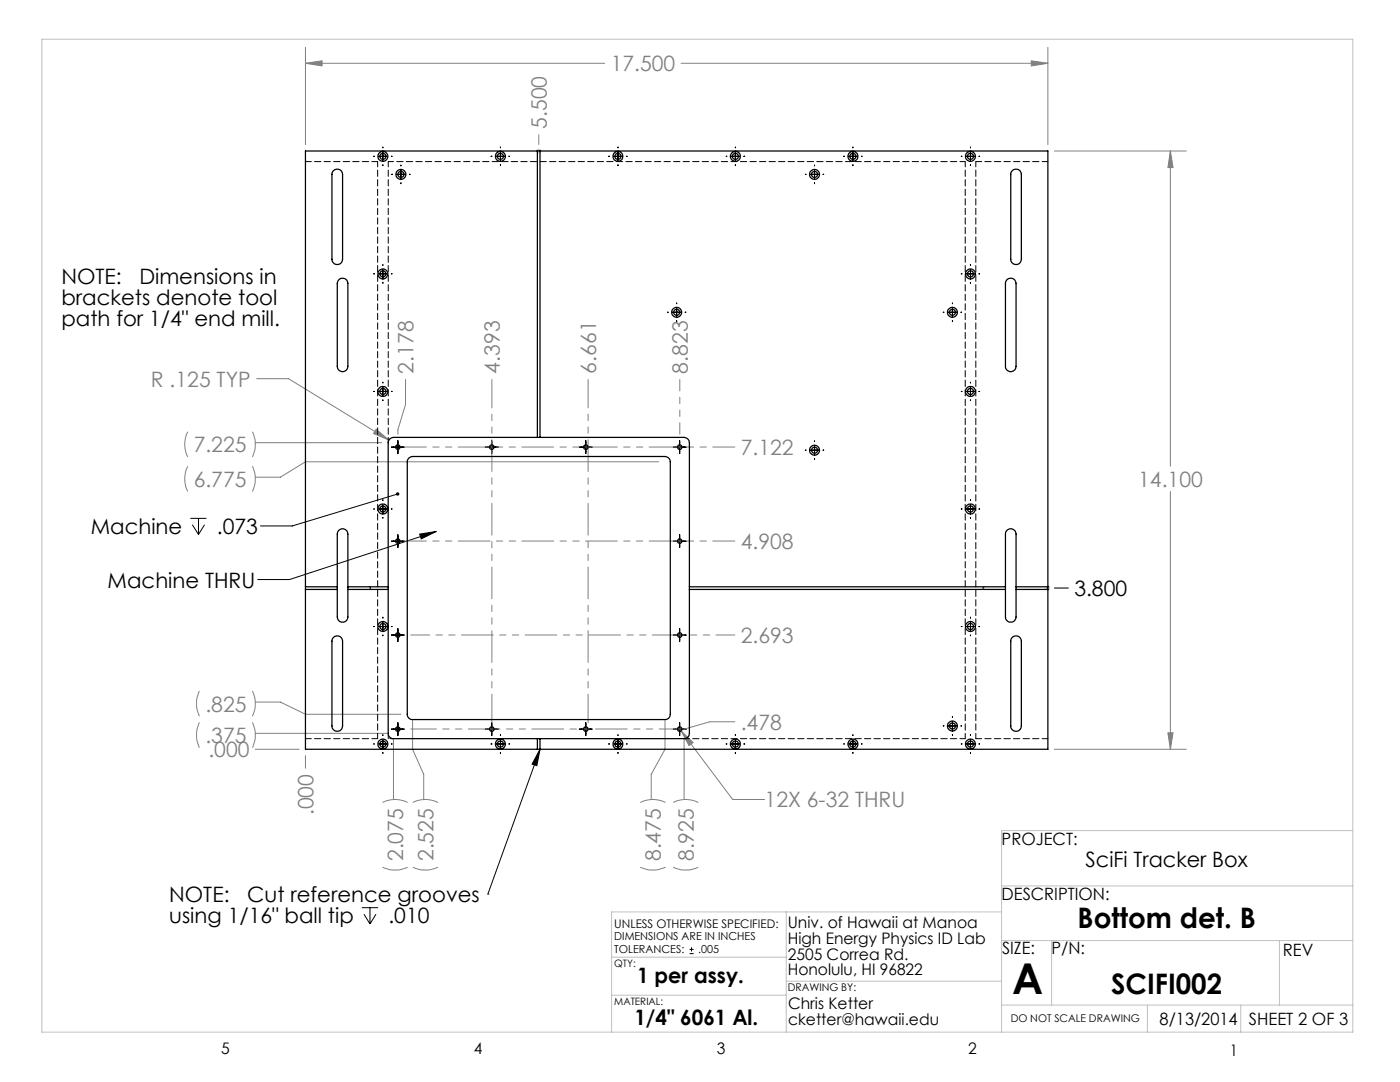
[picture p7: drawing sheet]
<svg xmlns="http://www.w3.org/2000/svg" width="279mm" height="216mm" viewBox="0 0 279 216" stroke-linecap="round" stroke-linejoin="round" font-family="sans-serif">
<g fill="none" stroke="#000" stroke-width=".2">
<path d="M74.6 31.2h.1M75.6 31.2h1.7M76.4 29.4v.1M76.4 30.3v1.7M76.4 32.9v.2M78.1 31.2h.1M78.2 34.8h.1M79.2 34.8h1.7M80 32.9v.2M80 33.9v1.7M80 36.5v.2M81.7 34.8h.1"/>
<path d="M98 31.2h.2M99 31.2h1.7M99.9 29.4v.1M99.9 30.3v1.7M99.9 32.9v.2M101.6 31.2h.1M121.5 31.2h.1M122.5 31.2h1.7M123.3 29.4v.1M123.3 30.3v1.7M123.3 32.9v.2M125 31.2h.2"/>
<path d="M144.9 31.2h.2M145.9 31.2h1.7M146.8 29.4v.1M146.8 30.3v1.7M146.8 32.9v.2M148.4 31.2h.2M160.7 34.8h.2M161.7 34.8h1.7M162.6 32.9v.2M162.6 33.9v1.7M162.6 36.5v.2M164.3 34.8h.1"/>
<path d="M168.4 31.2h.1M169.4 31.2h1.7M170.2 29.4v.1M170.2 30.3v1.7M170.2 32.9v.2M171.9 31.2h.1M191.8 31.2h.2M192.8 31.2h1.7M193.7 29.4v.1M193.7 30.3v1.7M193.7 32.9v.2M195.4 31.2h.1"/>
<path d="M74.6 54.6h.1M75.6 54.6h1.7M76.4 52.8v.2M76.4 53.8v1.7M76.4 56.3v.2M78.1 54.6h.1M191.8 54.6h.2M192.8 54.6h1.7M193.7 52.8v.2M193.7 53.8v1.7M193.7 56.3v.2M195.4 54.6h.1"/>
<path d="M74.6 78.1h.1M75.6 78.1h1.7M76.4 76.3v.1M76.4 77.3v1.7M76.4 79.8v.1M78.1 78.1h.1M133.2 62.3h.1M134.2 62.3h1.7M135 60.5v.1M135 61.5v1.6M135 64v.2M136.7 62.3h.2"/>
<path d="M188.2 62.3h.2M189.2 62.3h1.7M190.1 60.5v.1M190.1 61.5v1.6M190.1 64v.2M191.8 62.3h.1M191.8 78.1h.2M192.8 78.1h1.7M193.7 76.3v.1M193.7 77.3v1.7M193.7 79.8v.1M195.4 78.1h.1"/>
<path d="M76.4 99.7v.2M78.1 89.2h2.6M79.4 98.6l-21.1 6.4h-6.3M79.4 87.9v2.6M96.8 89.2h2.6M98.1 87.9v2.6M115.6 89.2h2.6M116.9 87.9v2.6M134.4 89.2h2.5M135.6 87.9v2.6M160.7 89.8h.2M161.7 89.8h1.7"/>
<path d="M162.6 88v.1M162.6 89v1.7M162.6 91.5v.2M164.3 89.8h.1M193.7 99.7v.2M38 103.4h3.2M38.4 104.7l1.2 1.9M39.6 103.4v3.2M40.8 104.7l-1.2 1.9M74.6 101.6h.1M75.6 101.6h1.7M76.4 100.7v1.7"/>
<path d="M76.4 103.3v.1M78.1 101.6h.1M78.1 108h2.6M79.4 106.7v2.6M83.7 106.6l3.4-.6-3 1.5zM87.1 106l-29.3 9.6h-6.4M134.4 108h2.5M135.6 106.7v2.6M191.8 101.6h.2M192.8 101.6h1.7M193.7 100.7v1.7M193.7 103.3v.1"/>
<path d="M195.4 101.6h.1M210.4 117.3h2.8M74.6 125h.1M75.6 125h1.7M76.4 123.2v.1M76.4 124.2v1.7M76.4 126.7v.2M78.1 125h.1M78.1 126.7h2.6M79.4 125.4v2.6M134.4 126.7h2.5M135.6 125.4v2.6"/>
<path d="M191.8 125h.2M192.8 125h1.7M193.7 123.2v.1M193.7 124.2v1.7M193.7 126.7v.2M195.4 125h.1M74.6 148.4h.1M75.6 148.4h1.7M76.4 146.6v.2M76.4 147.6v1.7M76.4 150.1v.2M78.1 148.4h.1"/>
<path d="M78.1 145.5h2.6M79.4 144.2v2.6M96.8 145.5h2.6M98 148.4h.2M98.1 144.2v2.6M99 148.4h1.7M99.9 146.6v.2M99.9 147.6v1.7M99.9 150.1v.2M101.6 148.4h.1M107.8 149.5l-.7 3.3-.9-.3zM107.8 149.5l-10.4 28.9"/>
<path d="M115.6 145.5h2.6M116.9 144.2v2.6M121.5 148.4h.1M122.5 148.4h1.7M123.3 146.6v.2M123.3 147.6v1.7M123.3 150.1v.2M125 148.4h.2M134.4 145.5h2.5M135.6 144.2v2.6M144.9 148.4h.2M145.9 148.4h1.7"/>
<path d="M146.8 146.6v.2M146.8 147.6v1.7M146.8 150.1v.2M148.4 148.4h.2M168.4 148.4h.1M169.4 148.4h1.7M170.2 146.6v.2M170.2 147.6v1.7M170.2 150.1v.2M171.9 148.4h.1M188.2 144.9h.2M189.2 144.9h1.7"/>
<path d="M190.1 143v.2M190.1 144v1.7M190.1 146.5v.2M191.8 144.9h.1M191.8 148.4h.2M192.8 148.4h1.7M193.7 146.6v.2M193.7 147.6v1.7M193.7 150.1v.2M195.4 148.4h.1M97.4 178.4h.1M72.2 181.1h3.3"/>
<path d="M72.6 182.4l1.2 2M73.8 181.1v3.3M75 182.4l-1.2 2M137.6 190.3h.8M137.6 189.4h.8M138 189v.9"/>
</g>
<g fill="none" stroke="#808080" stroke-width=".2">
<path d="M61 12.6l3.3-.5v1.1zM61 9.5v19.4M61 12.6h59.7M135.9 12.6h73.2M205.8 12.1l3.3 .5-3.3 .6zM209.1 9.5v19.4M107.5 26.9v2M210.4 30.1h26.3M233.6 30.1l.5 3.3h-1zM233.6 30.1v62.9M51.2 75.6h6.4l20 12.2M37.5 93a5.6 5.6 0 0 0 0 5.1"/>
<path d="M37.5 86.1a5.6 5.6 0 0 0 0 5.1M50.4 93a5.9 5.9 0 0 1 0 5.1M50.4 86.1a5.9 5.9 0 0 1 0 5.1M50.9 88.3h25.3M75.1 85.7l2.5 2.1-3.1-1.3zM131.4 92.1h-70.4l-5 3.1h-5.1M233.6 98.1v51.4M39.8 137.9a5.9 5.9 0 0 0 0 5M50.4 137.9a5.9 5.9 0 0 1 0 5M39.8 144.1a5.9 5.9 0 0 0 0 5.1M50.4 144.1a5.9 5.9 0 0 1 0 5.1M50.9 149.5h8.8"/>
<path d="M50.9 146.3h26.4M50.9 140.1h5.1l5 2.4h19M61 150.8v2.5M78.5 147.6v11.9M82.3 143.8v5.7l2.3 5v5M132.7 143.8v5.7l-2.7 5v5M135.9 145.8l2.4 2.4-.8 .6zM135.9 145.8l10.3 13.7h6.4M136.5 147.6v11.9M210.4 149.5h26.3M233.1 146.2h1l-.5 3.3zM76.3 173a5.8 5.8 0 0 0 5.1 0"/>
<path d="M76.3 160.1a5.5 5.5 0 0 1 5.1 0M82.4 173a5.9 5.9 0 0 0 5 0M82.4 160.1a5.6 5.6 0 0 1 5 0M127.8 173a5.9 5.9 0 0 0 5 0M127.8 160.1a5.6 5.6 0 0 1 5 0M134.3 173a5.8 5.8 0 0 0 5 0M134.3 160.1a5.5 5.5 0 0 1 5 0"/>
</g>
<g fill="none" stroke="#c0c0c0" stroke-width=".2">
<path d="M8.4 7.8h261.6v198.2h-261.6zM107 30.1h1M107.2 29.8l.7 .7M107.5 29.6v1.1M107.9 29.8l-.7 .7M208.6 117.3h1M208.8 117l.7 .7M209.1 116.8v1.1M209.5 117l-.7 .7M199.9 176.8h70.1M270 165.7h-70.1v40.3M122.1 198.6h34.8"/>
<path d="M122.1 191h34.8M156.9 182v24M156.9 195.8h43M199.9 182h-77.8v24M199.9 187.7h70.1M209.9 187.7v12.9M255.3 187.7v12.9M199.9 200.6h70.1M229 200.6v5.4M247.6 200.6v5.4"/>
</g>
<path d="M82 126.7h64.7" fill="none" stroke="#808080" stroke-width=".2" stroke-dasharray="6.3 1.3 1.3 1.3 1.3 1.3" stroke-dashoffset="2.6"/>
<path d="M80.7 89.2h66M80.7 108h66" fill="none" stroke="#808080" stroke-width=".2" stroke-dasharray="6.3 1.3 1.3 1.3 1.3 1.3" stroke-dashoffset="1.9"/>
<path d="M79.4 85.7v.9M80.9 80.7v-5M80.9 80.7l-1.5 5M141.7 144h5M141.7 144l-5 1.5" fill="none" stroke="#808080" stroke-width=".2" stroke-dasharray="6.3 1.3 1.3 1.3 1.3 1.3"/>
<path d="M136.7 145.5h-54.7" fill="none" stroke="#808080" stroke-width=".2" stroke-dasharray="6.3 1.3 1.3 1.3 1.3 1.3" stroke-dashoffset="1.2"/>
<path d="M135.7 86.6v-10.9" fill="none" stroke="#808080" stroke-width=".2" stroke-dasharray="6.3 1.3 1.3 1.3 1.3 1.3" stroke-dashoffset="4.1"/>
<path d="M98.2 144.2v-68.5M117.4 144.2v-68.5" fill="none" stroke="#808080" stroke-width=".2" stroke-dasharray="6.3 1.3 1.3 1.3 1.3 1.3" stroke-dashoffset=".7"/>
<path d="M79.1 98.3a.34 .34 0 0 0 .2 .6 .34 .34 0 0 0 .4-.4l-.3 .1 .3-.1-.3-.3zM83.7 106.6l3.4-.6-3 1.5zM107.8 149.5l-.7 3.3-.9-.3z" fill="#000"/>
<path d="M75.1 85.7l-.6 .8 3.1 1.3zM135.9 145.8l1.6 3 .8-.6zM205.8 12.1l3.3 .5-3.3 .6zM61 12.6l3.3-.5v1.1zM233.1 146.2h1l-.5 3.3zM233.6 30.1l.5 3.3h-1z" fill="#808080"/>
<g fill="none" stroke="#000" stroke-width=".25">
<path d="M61 30.1h148.1v119.4h-148.1zM66.5 34.1a1.06 1.06 0 0 1 1.2-.3 1.06 1.06 0 0 1 .7 1v16.9a1.06 1.06 0 0 1-1.1 1.1 1.06 1.06 0 0 1-1-1.1v-16.9zM107.2 30.1v57.2M107.8 30.1v57.2M202 34.1a1.06 1.06 0 0 1 1.1-.3 1.06 1.06 0 0 1 .7 1v16.9a1.06 1.06 0 0 1-1 1.1 1.06 1.06 0 0 1-1.1-1.1v-16.9zM67.6 55.9a1.06 1.06 0 0 1 1.1-.3 1.06 1.06 0 0 1 .7 1v16.5a1.06 1.06 0 0 1-1 1.1 1.06 1.06 0 0 1-1.1-1.1v-16.5zM200.9 55.9a1.06 1.06 0 0 1 1.2-.3 1.06 1.06 0 0 1 .7 1v16.5a1.06 1.06 0 0 1-1.1 1.1 1.06 1.06 0 0 1-1-1.1v-16.5zM77.8 87.6l.7-.3h58a1.09 1.09 0 0 1 1.1 1v58a1.02 1.02 0 0 1-1.1 1.1h-58a1.02 1.02 0 0 1-1-1.1v-58.1zM81.6 91.4l.7-.3h50.4a1.09 1.09 0 0 1 1.1 1v50.4a1.02 1.02 0 0 1-1.1 1.1h-50.4a1.02 1.02 0 0 1-1-1.1v-50.5zM61 117.6h6.3M61 117.1h6.3M67.6 105.9a1.06 1.06 0 0 1 1.1-.3 1.06 1.06 0 0 1 .7 1v16.5a1.06 1.06 0 0 1-1 1.1 1.06 1.06 0 0 1-1.1-1.1v-16.5z"/>
<path d="M69.4 117.6h8.1M69.4 117.1h8.1M137.6 117.6h63.1M137.6 117.1h63.1M200.9 105.9a1.06 1.06 0 0 1 1.2-.3 1.06 1.06 0 0 1 .7 1v16.5a1.06 1.06 0 0 1-1.1 1.1 1.06 1.06 0 0 1-1-1.1v-16.5zM202.8 117.6h6.3M202.8 117.1h6.3M66.5 127.2a1.06 1.06 0 0 1 1.2-.3 1.06 1.06 0 0 1 .7 1v17a1.06 1.06 0 0 1-1.1 1 1.06 1.06 0 0 1-1-1v-17zM202 127.2a1.06 1.06 0 0 1 1.1-.3 1.06 1.06 0 0 1 .7 1v17a1.06 1.06 0 0 1-1 1 1.06 1.06 0 0 1-1.1-1v-17zM107.2 147.4v2.1M107.8 147.4v2.1"/>
<circle cx="76.4" cy="31.2" r="1"/>
<circle cx="76.4" cy="31.2" r=".61"/>
<circle cx="80" cy="34.8" r="1"/>
<circle cx="80" cy="34.8" r=".61"/>
<circle cx="99.9" cy="31.2" r="1"/>
<circle cx="99.9" cy="31.2" r=".62"/>
<circle cx="123.3" cy="31.2" r=".61"/>
<circle cx="123.3" cy="31.2" r="1"/>
<circle cx="146.8" cy="31.2" r=".61"/>
<circle cx="146.8" cy="31.2" r="1"/>
<circle cx="162.5" cy="34.8" r="1"/>
<circle cx="162.6" cy="34.8" r=".61"/>
<circle cx="170.2" cy="31.2" r=".61"/>
<circle cx="170.2" cy="31.2" r="1"/>
<circle cx="193.7" cy="31.2" r="1"/>
<circle cx="193.7" cy="31.2" r=".61"/>
<circle cx="76.4" cy="54.7" r="1"/>
<circle cx="76.4" cy="54.7" r=".61"/>
<circle cx="193.7" cy="54.7" r="1"/>
<circle cx="193.7" cy="54.7" r=".61"/>
<circle cx="76.4" cy="78.1" r=".99"/>
<circle cx="76.4" cy="78.1" r=".6"/>
<circle cx="135" cy="62.3" r="1"/>
<circle cx="135" cy="62.3" r=".61"/>
<circle cx="190.1" cy="62.3" r="1"/>
<circle cx="190.1" cy="62.3" r=".61"/>
<circle cx="193.7" cy="78.1" r=".99"/>
<circle cx="193.7" cy="78.1" r=".6"/>
<circle cx="79.4" cy="89.2" r=".46"/>
<circle cx="98.1" cy="89.2" r=".46"/>
<circle cx="116.9" cy="89.2" r=".46"/>
<circle cx="135.6" cy="89.2" r=".46"/>
<circle cx="162.5" cy="89.8" r="1"/>
<circle cx="162.6" cy="89.8" r=".61"/>
<circle cx="76.4" cy="101.6" r=".99"/>
<circle cx="76.4" cy="101.6" r=".6"/>
<circle cx="79.4" cy="108" r=".44"/>
<circle cx="135.7" cy="108" r=".44"/>
<circle cx="193.7" cy="101.6" r=".99"/>
<circle cx="193.7" cy="101.6" r=".6"/>
<circle cx="76.4" cy="125" r="1"/>
<circle cx="76.4" cy="125" r=".61"/>
<circle cx="79.4" cy="126.7" r=".46"/>
<circle cx="135.6" cy="126.7" r=".46"/>
<circle cx="193.7" cy="125" r="1"/>
<circle cx="193.7" cy="125" r=".61"/>
<circle cx="76.4" cy="148.5" r="1"/>
<circle cx="76.4" cy="148.5" r=".61"/>
<circle cx="79.4" cy="145.5" r=".46"/>
<circle cx="98.1" cy="145.5" r=".46"/>
<circle cx="99.9" cy="148.5" r="1"/>
<circle cx="99.9" cy="148.5" r=".62"/>
<circle cx="116.9" cy="145.5" r=".46"/>
<circle cx="123.3" cy="148.5" r=".61"/>
<circle cx="123.3" cy="148.5" r="1"/>
<circle cx="135.6" cy="145.5" r=".46"/>
<circle cx="146.8" cy="148.5" r=".61"/>
<circle cx="146.8" cy="148.5" r="1"/>
<circle cx="170.2" cy="148.5" r=".61"/>
<circle cx="170.2" cy="148.5" r="1"/>
<circle cx="190.1" cy="144.9" r="1"/>
<circle cx="190.1" cy="144.9" r=".61"/>
<circle cx="193.7" cy="148.5" r="1"/>
<circle cx="193.7" cy="148.5" r=".61"/>
</g>
<path d="M77.5 32.2h115.1M192.6 32.2v115.2M194.7 32.2v115.2M77.5 88.3v-56.1M75.4 147.4v-115.2M192.6 147.4h-56.1" fill="none" stroke="#000" stroke-width=".2" stroke-dasharray="1.3 .6" stroke-dashoffset=".2"/>
<path d="M75.4 32.2h-14.4M209.1 32.2h-14.4M61 147.4h14.4M194.7 147.4h14.4" fill="none" stroke="#000" stroke-width=".2" stroke-dasharray="1.3 .6" stroke-dashoffset=".1"/>
<path d="M77.5 147.4v-1.1M78.5 147.4h-1" fill="none" stroke="#000" stroke-width=".2" stroke-dasharray="1.3 .6" stroke-dashoffset=".5"/>
<path d="M73.7 117.1a.26 .26 0 0 1 .2 .2 .26 .26 0 0 1-.2 .3M196.4 117.6a.26 .26 0 0 1-.2-.3 .26 .26 0 0 1 .2-.2" fill="none" stroke="#000" stroke-width=".2" stroke-dasharray="1.3 .6" stroke-dashoffset=".4"/>
<text font-size="8.5" x="202" y="198.3">A</text>
<g font-size="5.6">
<text x="215.1" y="185.1">Bottom det. B</text>
<text x="221.8" y="198.4">SCIFI002</text>
</g>
<g font-size="4.2" fill="#808080">
<text x="121.9" y="14.2">17.500</text>
<text x="109.1" y="25.7" transform="rotate(-90 109.1 25.7)">5.500</text>
<text x="30.1" y="77.2">R .125 TYP</text>
<text x="82.5" y="74.5" transform="rotate(-90 82.5 74.5)">2.178</text>
<text x="99.8" y="74.5" transform="rotate(-90 99.8 74.5)">4.393</text>
<text x="119" y="74.5" transform="rotate(-90 119 74.5)">6.661</text>
<text x="137.3" y="74.5" transform="rotate(-90 137.3 74.5)">8.823</text>
<text x="38.7" y="90.3">7.225</text>
<text x="147.8" y="90.8">7.122</text>
<text x="38.7" y="97.1">6.775</text>
<text x="227.2" y="97.1">14.100</text>
<text x="147.8" y="109.6">4.908</text>
<text x="147.8" y="128.3">2.693</text>
<text x="41" y="142">.825</text>
<text x="41" y="148.3">.375</text>
<text x="147.8" y="145.6">.478</text>
<text x="41.6" y="151.1">.000</text>
<text x="152.6" y="161.1">12X 6-32 THRU</text>
<text x="62.6" y="162.7" transform="rotate(-90 62.6 162.7)">.000</text>
<text x="80.5" y="171.8" transform="rotate(-90 80.5 171.8)">2.075</text>
<text x="86.5" y="171.8" transform="rotate(-90 86.5 171.8)">2.525</text>
<text x="131.9" y="171.8" transform="rotate(-90 131.9 171.8)">8.475</text>
<text x="138.5" y="171.8" transform="rotate(-90 138.5 171.8)">8.925</text>
</g>
<g font-size="4.2">
<text x="12.3" y="56.6">NOTE:</text>
<text x="27.8" y="56.6">Dimensions in</text>
<text x="12.3" y="60.8">brackets denote tool</text>
<text x="12.3" y="65">path for 1/4&quot; end mill.</text>
<text x="18.1" y="106.5">Machine</text>
<text x="43.3" y="106.5">.073</text>
<text x="21.5" y="117.2">Machine THRU</text>
<text x="214.4" y="118.9">3.800</text>
<text x="216.7" y="173.1">SciFi Tracker Box</text>
<text x="33.8" y="180">NOTE:</text>
<text x="33.8" y="184.2">using 1/16&quot; ball tip</text>
<text x="49.3" y="180">Cut reference grooves</text>
<text x="77.5" y="184.2">.010</text>
<text x="127.2" y="196.2">1 per assy.</text>
<text x="126.6" y="204.6">1/4&quot; 6061 Al.</text>
</g>
<g font-size="3.4">
<text x="199.9" y="168.5">PROJECT:</text>
<text x="199.9" y="179.6">DESCRIPTION:</text>
<text x="200" y="190.5">SIZE:</text>
<text x="209.9" y="190.5">P/N:</text>
<text x="256" y="190.8">REV</text>
<text x="231.4" y="204.5">8/13/2014</text>
<text x="249.2" y="204.5">SHEET 2 OF 3</text>
</g>
<g font-size="3.2">
<text x="157.2" y="185.1">Univ. of Hawaii at Manoa</text>
<text x="157.2" y="188.3">High Energy Physics ID Lab</text>
<text x="157.2" y="191.5">2505 Correa Rd.</text>
<text x="157.2" y="194.6">Honolulu, HI 96822</text>
<text x="157.3" y="201.4">Chris Ketter</text>
<text x="157.3" y="204.6">cketter@hawaii.edu</text>
<text x="44.2" y="210.4">5</text>
<text x="94.6" y="210.3">4</text>
<text x="143.1" y="210.4">3</text>
<text x="193.2" y="210.3">2</text>
<text x="245.4" y="210.6">1</text>
</g>
<text font-size="2.4" x="122.6" y="185.1">UNLESS OTHERWISE SPECIFIED:</text>
<g font-size="2.2">
<text x="122.6" y="187.6">DIMENSIONS ARE IN INCHES</text>
<text x="122.6" y="190.3">TOLERANCES:</text>
<text x="139.4" y="190.3">.005</text>
</g>
<g font-size="2.1">
<text x="157.2" y="197.8">DRAWING BY:</text>
<text x="201.7" y="204">DO NOT SCALE DRAWING</text>
</g>
<g font-size="2">
<text x="122.6" y="192.9">QTY:</text>
<text x="122.6" y="200.5">MATERIAL:</text>
</g>
</svg>
